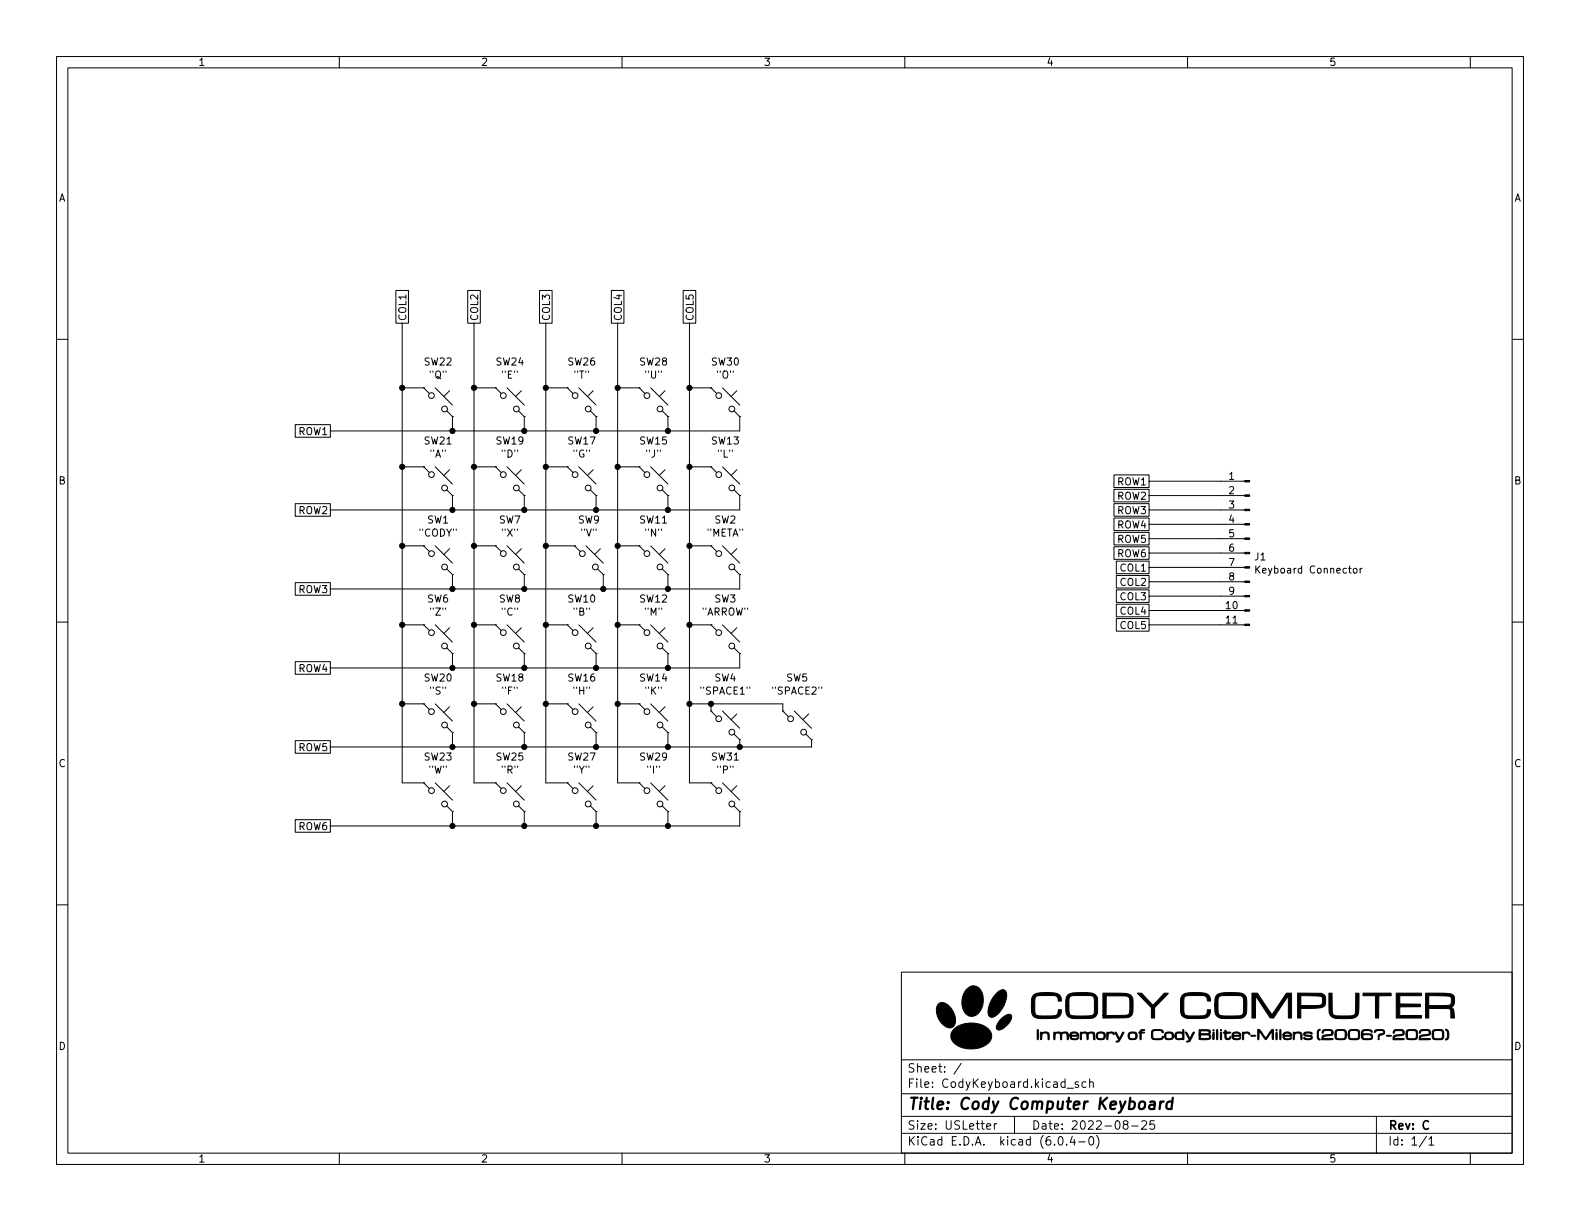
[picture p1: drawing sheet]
<svg xmlns="http://www.w3.org/2000/svg" width="279mm" height="216mm" viewBox="0 0 279 216" stroke-linecap="round" stroke-linejoin="round" font-family="sans-serif">
<g fill="none" stroke="#000" stroke-width=".18">
<path d="M10 10h259.4v195.9h-259.4zM12 12h255.4v191.9h-255.4zM60 10v2M110 10v2M160 10v2M210 10v2M260 10v2M10 60h2M70 51.4h2.2v5.8h-2.2zM71.1 57.2v81.2h3.8M82.7 51.4h2.2v5.8h-2.2zM83.8 57.2v81.2h3.8"/>
<path d="M95.4 51.4h2.2v5.8h-2.2zM96.5 57.2v81.2h3.8M108.1 51.4h2.2v5.8h-2.2zM109.2 57.2v81.2h3.8M120.8 51.4h2.2v5.8h-2.2zM121.9 57.2v81.2h3.8M267.4 60h2M52.2 75.1h6.2v2.2h-6.2zM71.1 68.6h3.8M74.9 68.6l1 1M74.9 68.6h.1M77 68.6l3 3"/>
<path d="M79 72.6l1 1.1M79.5 69.1l-1 1M80 73.7h.1M80 73.7v2.5M83.8 68.6h3.8M87.6 68.6l1 1M87.6 68.6h.1M89.7 68.6l3 3M91.7 72.6l1 1.1M92.2 69.1l-1 1M92.7 73.7h.1M92.7 73.7v2.5"/>
<path d="M96.5 68.6h3.8M100.3 68.6l1 1M100.3 68.6h.1M102.4 68.6l3 3M104.4 72.6l1 1.1M104.9 69.1l-1 1M105.4 73.7h.1M105.4 73.7v2.5M109.2 68.6h3.8M113 68.6l1 1M113 68.6h.1M115.1 68.6l3 3"/>
<path d="M117.1 72.6l1 1.1M117.6 69.1l-1 1M118.1 73.7h.1M118.1 73.7v2.5M121.9 68.6h3.8M125.7 68.6l1 1M125.7 68.6h.1M127.8 68.6l3 3M129.8 72.6l1 1.1M130.3 69.1l-1 1M130.8 73.7h.1M130.8 73.7v2.5h-72.4"/>
<path d="M52.2 89.1h6.2v2.2h-6.2zM71.1 82.6h3.8M71.1 96.5h3.8M74.9 82.6l1 1M74.9 82.6h.1M74.9 96.5l1 1M74.9 96.5h.1M77 82.6l3 3M77 96.5l3 3.1M79 86.6l1 1M79.5 83.1l-1 1M79.5 97l-1 1"/>
<path d="M80 87.6h.1M80 87.6v2.6M83.8 82.6h3.8M83.8 96.5h3.8M87.6 82.6l1 1M87.6 82.6h.1M87.6 96.5l1 1M87.6 96.5h.1M89.7 82.6l3 3M89.7 96.5l3 3.1M91.7 86.6l1 1M92.2 83.1l-1 1"/>
<path d="M92.2 97l-1 1M92.7 87.6h.1M92.7 87.6v2.6M96.5 82.6h3.8M96.5 96.5h5.1M100.3 82.6l1 1M100.3 82.6h.1M101.6 96.5l1 1M101.6 96.5h.1M102.4 82.6l3 3M103.6 96.5l3.1 3.1M104.4 86.6l1 1"/>
<path d="M104.9 83.1l-1 1M105.4 87.6h.1M105.4 87.6v2.6M106.2 97l-1 1M109.2 82.6h3.8M109.2 96.5h3.8M113 96.5l1 1M113 96.5h.1M113 82.6l1 1M113 82.6h.1M115.1 96.5l3 3.1M115.1 82.6l3 3"/>
<path d="M117.1 86.6l1 1M117.6 97l-1 1M117.6 83.1l-1 1M118.1 87.6h.1M118.1 87.6v2.6M121.9 82.6h3.8M121.9 96.5h3.8M125.7 96.5l1 1M125.7 96.5h.1M125.7 82.6l1 1M125.7 82.6h.1M127.8 96.5l3 3.1"/>
<path d="M127.8 82.6l3 3M129.8 86.6l1 1M130.3 97l-1 1M130.3 83.1l-1 1M130.8 87.6h.1M130.8 87.6v2.6h-72.4M197 84h6.2v2.2h-6.2zM197 86.5h6.2v2.2h-6.2zM197 89.1h6.2v2.2h-6.2zM197 94.1h6.2v2.3h-6.2zM197 91.6h6.2v2.2h-6.2zM197 96.7h6.2v2.2h-6.2z"/>
<path d="M197.4 99.2h5.8v2.2h-5.8zM203.2 97.8h16.9M203.2 95.3h16.9M203.2 92.7h16.9M203.2 90.2h16.9M203.2 87.6h16.9M203.2 85.1h16.9M10 110h2M52.2 117h6.2v2.2h-6.2zM52.2 103h6.2v2.3h-6.2zM71.1 110.5h3.8M74.9 110.5l1 1"/>
<path d="M74.9 110.5h.1M77 110.5l3 3M79 100.6l1 1M79 114.6l1 1M79.5 111l-1 1M80 101.6h.1M80 115.6h.1M80 101.6v2.5M80 115.6v2.5M83.8 110.5h3.8M87.6 110.5l1 1M87.6 110.5h.1"/>
<path d="M89.7 110.5l3 3M91.7 114.6l1 1M91.7 100.6l1 1M92.2 111l-1 1M92.7 115.6h.1M92.7 101.6h.1M92.7 101.6v2.5M92.7 115.6v2.5M96.5 110.5h3.8M100.3 110.5l1 1M100.3 110.5h.1M102.4 110.5l3 3"/>
<path d="M104.4 114.6l1 1M104.9 111l-1 1M105.4 115.6h.1M105.4 115.6v2.5M105.7 100.6l1 1M106.7 101.6h.1M106.7 101.6v2.5M109.2 110.5h3.8M113 110.5l1 1M113 110.5h.1M115.1 110.5l3 3M117.1 100.6l1 1"/>
<path d="M117.1 114.6l1 1M117.6 111l-1 1M118.1 101.6h.1M118.1 115.6h.1M118.1 101.6v2.5M118.1 115.6v2.5M121.9 110.5h3.8M125.7 110.5l1 1M125.7 110.5h.1M127.8 110.5l3 3M129.8 114.6l1 1M129.8 100.6l1 1"/>
<path d="M130.3 111l-1 1M130.8 115.6h.1M130.8 101.6h.1M130.8 101.6v2.5h-72.4M130.8 115.6v2.5h-72.4M197.4 106.8h5.8v2.3h-5.8zM197.4 109.4h5.8v2.2h-5.8zM197.4 104.3h5.8v2.2h-5.8zM197.4 101.8h5.8v2.2h-5.8zM203.2 110.5h16.9M203.2 108h16.9M203.2 105.4h16.9"/>
<path d="M203.2 102.9h16.9M203.2 100.3h16.9M222.1 100.1v1.2M222.8 100.1l-.7 .7M239.4 100.6l.2-.1 .3 .1 .1 .5-.1 .2h-.3l-.2-.1zM240.5 100.5v.8M240.9 100.5l-.4 .2M267.4 110h2M52.2 131h6.2v2.2h-6.2zM71.1 124.5h3.8M74.9 138.4l1 1M74.9 138.4h.1"/>
<path d="M74.9 124.5l1 1M74.9 124.5h.1M77 138.4l3 3.1M77 124.5l3 3M79 128.5l1 1M79.5 138.9l-1 1.1M79.5 125l-1 1M80 129.5h.1M80 129.5v2.6M83.8 124.5h3.8M87.6 124.5l1 1M87.6 124.5h.1"/>
<path d="M87.6 138.4l1 1M87.6 138.4h.1M89.7 124.5l3 3M89.7 138.4l3 3.1M91.7 128.5l1 1M92.2 125l-1 1M92.2 138.9l-1 1.1M92.7 129.5h.1M92.7 129.5v2.6M96.5 124.5h3.8M100.3 124.5l1 1M100.3 124.5h.1"/>
<path d="M100.3 138.4l1 1M100.3 138.4h.1M102.4 124.5l3 3M102.4 138.4l3 3.1M104.4 128.5l1 1M104.9 125l-1 1M104.9 138.9l-1 1.1M105.4 129.5h.1M105.4 129.5v2.6M109.2 124.5h3.8M113 124.5l1 1M113 124.5h.1"/>
<path d="M113 138.4l1 1M113 138.4h.1M115.1 124.5l3 3M115.1 138.4l3 3.1M117.1 128.5l1 1M117.6 138.9l-1 1.1M117.6 125l-1 1M118.1 129.5h.1M118.1 129.5v2.6M121.9 124.5h16.5v1.2M125.7 125.7l1 1M125.7 125.7h.1"/>
<path d="M125.7 138.4l1 1M125.7 138.4h.1M125.7 124.5v1.2M127.8 125.7l3 3.1M127.8 138.4l3 3.1M129.8 129.8l1 1M130.3 138.9l-1 1.1M130.3 126.2l-1 1.1M130.8 130.8h.1M130.8 130.8v1.3M138.4 125.7l1 1M138.4 125.7h.1"/>
<path d="M140.5 125.7l3 3.1M142.5 129.8l1 1M143 126.2l-1 1.1M143.5 130.8h.1M143.5 130.8v1.3h-85.1M10 160h2M52.2 144.9h6.2v2.3h-6.2zM79 142.5l1 1M80 143.5h.1M80 143.5v2.6M91.7 142.5l1 1M92.7 143.5h.1"/>
<path d="M92.7 143.5v2.6M104.4 142.5l1 1M105.4 143.5h.1M105.4 143.5v2.6M117.1 142.5l1 1M118.1 143.5h.1M118.1 143.5v2.6M129.8 142.5l1 1M130.8 143.5h.1M130.8 143.5v2.6h-72.4M267.4 160h2M159.4 171.9h108v32h-108z"/>
<path d="M159.4 197.4h108M159.4 193.4h108M159.4 187.4h108M170 188l-1.3 1.9M174.5 199.2l.7-.2-.1-.3h-.4l-.2 .2v.7h.6M175.8 198.7v1M176.3 198.7h-.3l-.2 .3M179.4 197.4v3M188.7 192.4h1.1M190.7 191.4l-.4-.1-.2 .2 .1 .2 .5 .2v.3h-.6M192 191.4l-.4-.1-.3 .3v.4l.2 .2h.5M192.7 191.4l.2-.1 .4 .1v.9"/>
<path d="M192.7 190.8v1.5M198.9 198.8l-.3-.3 .1-.2 .2-.1h.4l.2 .3-.1 .2-.6 .2-.2 .2 .1 .4 .2 .2 .4-.1 .2-.2-.1-.4-.2-.2M200.1 199.1h1.2M201.9 198.3l.6-.1 .2 .1 .1 .3-1 1.1h1M204.1 198.2h-.7l-.1 .7 .2-.2 .5 .1 .2 .2-.1 .5-.2 .2-.6-.2M243.4 197.4v6.5M60 203.9v2M110 203.9v2M159.4 200.4h108M160 203.9v2M187.3 201h.2a.81 .81 0 0 1 .6 .6 .81 .81 0 0 1-.3 .8l-.2 .1a.81 .81 0 0 1-.6-.6 .81 .81 0 0 1 .3-.9zM188.6 202.3v.2"/>
<path d="M189.6 200.9l-.3 1.1h.9M190 201.5v1M190.8 201.9h1.1M192.8 201h.1a.81 .81 0 0 1 .6 .6 .81 .81 0 0 1-.3 .8l-.2 .1a.81 .81 0 0 1-.5-.6 .81 .81 0 0 1 .3-.9zM193.9 200.8a1.72 1.72 0 0 1 0 2.2M210 203.9v2M252.3 200.9l-1.3 1.9M252.7 201.4l.4-.4v1.5M252.7 202.5h.8M260 203.9v2"/>
<circle cx="76.3" cy="70" r=".51"/>
<circle cx="78.6" cy="72.3" r=".51"/>
<circle cx="89" cy="70" r=".51"/>
<circle cx="91.3" cy="72.3" r=".51"/>
<circle cx="101.7" cy="70" r=".51"/>
<circle cx="104" cy="72.3" r=".51"/>
<circle cx="114.4" cy="70" r=".51"/>
<circle cx="116.7" cy="72.3" r=".51"/>
<circle cx="127.1" cy="70" r=".51"/>
<circle cx="129.4" cy="72.3" r=".51"/>
<circle cx="76.3" cy="97.9" r=".51"/>
<circle cx="76.3" cy="83.9" r=".51"/>
<circle cx="78.6" cy="86.3" r=".51"/>
<circle cx="89" cy="83.9" r=".51"/>
<circle cx="89" cy="97.9" r=".51"/>
<circle cx="91.3" cy="86.3" r=".51"/>
<circle cx="101.7" cy="83.9" r=".51"/>
<circle cx="103" cy="97.9" r=".51"/>
<circle cx="104" cy="86.3" r=".51"/>
<circle cx="114.4" cy="97.9" r=".51"/>
<circle cx="114.4" cy="83.9" r=".51"/>
<circle cx="116.7" cy="86.3" r=".51"/>
<circle cx="127.1" cy="83.9" r=".51"/>
<circle cx="127.1" cy="97.9" r=".51"/>
<circle cx="129.4" cy="86.3" r=".51"/>
<circle cx="76.3" cy="111.9" r=".51"/>
<circle cx="78.6" cy="100.3" r=".51"/>
<circle cx="78.6" cy="114.2" r=".51"/>
<circle cx="89" cy="111.9" r=".51"/>
<circle cx="91.3" cy="114.2" r=".51"/>
<circle cx="91.3" cy="100.3" r=".51"/>
<circle cx="101.7" cy="111.9" r=".51"/>
<circle cx="104" cy="114.2" r=".51"/>
<circle cx="105.3" cy="100.3" r=".51"/>
<circle cx="114.4" cy="111.9" r=".51"/>
<circle cx="116.7" cy="114.2" r=".51"/>
<circle cx="116.7" cy="100.3" r=".51"/>
<circle cx="127.1" cy="111.9" r=".51"/>
<circle cx="129.4" cy="114.2" r=".51"/>
<circle cx="129.4" cy="100.3" r=".51"/>
<circle cx="76.3" cy="125.8" r=".51"/>
<circle cx="76.3" cy="139.8" r=".51"/>
<circle cx="78.6" cy="128.2" r=".51"/>
<circle cx="89" cy="125.8" r=".51"/>
<circle cx="89" cy="139.8" r=".51"/>
<circle cx="91.3" cy="128.2" r=".51"/>
<circle cx="101.7" cy="125.8" r=".51"/>
<circle cx="101.7" cy="139.8" r=".51"/>
<circle cx="104" cy="128.2" r=".51"/>
<circle cx="114.4" cy="125.8" r=".51"/>
<circle cx="114.4" cy="139.8" r=".51"/>
<circle cx="116.7" cy="128.2" r=".51"/>
<circle cx="127.1" cy="127.1" r=".51"/>
<circle cx="127.1" cy="139.8" r=".51"/>
<circle cx="129.4" cy="129.5" r=".51"/>
<circle cx="139.8" cy="127.1" r=".51"/>
<circle cx="142.1" cy="129.5" r=".51"/>
<circle cx="78.6" cy="142.2" r=".51"/>
<circle cx="91.3" cy="142.2" r=".51"/>
<circle cx="104" cy="142.2" r=".51"/>
<circle cx="116.7" cy="142.2" r=".51"/>
<circle cx="129.4" cy="142.2" r=".51"/>
</g>
<path d="M203.4 194.9l.2-.1 .6 .1-.1 1.2M204.2 195.2l-.7 .1a.4 .4 0 0 0-.3 .4 .4 .4 0 0 0 .2 .4l.7-.1M205.2 194.8l-.1 1.3M205.8 194.8l-.4 .1-.2 .3M207.3 194.9a.66 .66 0 0 0-1 .3l-.1 .5 .2 .3 .2 .1 .6-.1M207.4 194.1l-.3 2" fill="none" stroke="#000" stroke-width=".4"/>
<g fill="#000" stroke="#000" stroke-width=".18">
<path d="M220.1 97.7h.9v.2h-.9zM220.1 95.1h.9v.3h-.9zM220.1 92.6h.9v.2h-.9zM220.1 90h.9v.3h-.9zM220.1 87.5h.9v.3h-.9zM220.1 85h.9v.2h-.9zM220.1 110.4h.9v.2h-.9zM220.1 107.8h.9v.3h-.9zM220.1 105.3h.9v.2h-.9zM220.1 102.7h.9v.3h-.9zM220.1 100.2h.9v.3h-.9zM165.9 177.5a1.31 1.31 0 0 1 1.9 .3 3.2 3.2 0 0 1 .9 3.6 1.42 1.42 0 0 1-2.2-.4 2.92 2.92 0 0 1-.6-3.5z"/>
<path d="M171.1 174.8a1.54 1.54 0 0 1 2.6 .8 3.2 3.2 0 0 1-1.6 4.1 1.88 1.88 0 0 1-2-2 3.5 3.5 0 0 1 1-2.9zM176.3 175.6a1.24 1.24 0 0 1 1.4-.5 2.57 2.57 0 0 1-.2 2.8l-1.1 1.4a1.21 1.21 0 0 1-1.4 .5l-.1-.2a4.2 4.2 0 0 1 1.4-4zM177.1 180.1l.9-.7a.52 .52 0 0 1 .9 .3 2.98 2.98 0 0 1-2.4 2.4 .69 .69 0 0 1-.1-1.1zM182.8 175.9a6.2 6.2 0 0 1 3.9-.3 1.18 1.18 0 0 1 1 1.4h-.6a.9 .9 0 0 0-1.2-1h-1.7a.86 .86 0 0 0-.9 .1 .86 .86 0 0 0-.3 .9v.3a3.1 3.1 0 0 0 .3 2.2l1.7 .1a2.53 2.53 0 0 0 2-.2l.1-.9h.6a1.31 1.31 0 0 1-1.6 1.6h-.7a4.7 4.7 0 0 1-2.6-.3 3.7 3.7 0 0 1-.4-2.8v-.5zM188.8 175.9a2.82 2.82 0 0 1 2.1-.4h1.3a1.66 1.66 0 0 1 1.8 .9l.1 2.2a1.32 1.32 0 0 1-1.6 1.5h-2.7a1.33 1.33 0 0 1-1.3-1.6v-.7h.5v.8a.81 .81 0 0 0 1 1h2.3a.92 .92 0 0 0 1-.1 .92 .92 0 0 0 .2-1v-.4a2.44 2.44 0 0 0-.3-2l-2.4-.1a1.68 1.68 0 0 0-1.6 .3l-.2 .4v1.1h-.5a2.13 2.13 0 0 1 .3-1.9zM195 175.6h2.6a4.3 4.3 0 0 1 2.3 .3 1.61 1.61 0 0 1 .5 1.7 2.62 2.62 0 0 1-.4 2.1 2.05 2.05 0 0 1-1.8 .3h-3.2v-.4l4.3-.1a.72 .72 0 0 0 .5-1v-1.5a.9 .9 0 0 0-1.2-.9h-3v3.5h-.6zM201.1 175.6h.8l2 2.1 2-2.1 .7 .1-2.4 2.5v1.8h-.6v-1.8zM209.1 176a4 4 0 0 1 2.8-.5h.5a1.36 1.36 0 0 1 1.7 1.5h-.6a.94 .94 0 0 0-1.3-1h-.8a2.64 2.64 0 0 0-1.9 .3l-.1 .5v2.2a.81 .81 0 0 0 1.1 .6h.9a2.53 2.53 0 0 0 1.9-.2l.2-.9h.6a1.34 1.34 0 0 1-1.7 1.6h-.8a3.6 3.6 0 0 1-2.5-.4 5.9 5.9 0 0 1-.3-3.3zM215.1 176a4.2 4.2 0 0 1 3-.5 2.35 2.35 0 0 1 2.1 .6 7.1 7.1 0 0 1 .1 3.3l-.2 .3a3.4 3.4 0 0 1-2.3 .4h-.5a2.14 2.14 0 0 1-2.4-.9l-.1-1.5h.6a2.35 2.35 0 0 0 .3 1.8 11.4 11.4 0 0 0 3.9 0 1.76 1.76 0 0 0 .3-1.6v-1.1a.69 .69 0 0 0-.9-.8h-1.3a2.83 2.83 0 0 0-2.1 .3l-.2 .4v1h-.6l.1-1.2zM221.4 175.6h.9l1.6 2.3a2.98 2.98 0 0 0 1.1 1.5l2.5-3.8h.9v4.4h-.6v-3.8l-2.6 3.8h-.6l-2.6-3.9v3.9h-.6zM229.5 175.6h4.2l.4 .3a1.92 1.92 0 0 1 0 2.1 7 7 0 0 1-3 .3h-1.1v1.7h-.5v-2.2h3.2a.81 .81 0 0 0 1.2-.8 .57 .57 0 0 0-.1-.7 .57 .57 0 0 0-.6-.2l-3.2-.1v1.8h-.5zM235 175.6h.6v1.7a3.5 3.5 0 0 0 .2 2.1l.1 .1a7.6 7.6 0 0 0 3.6 0l.2-.6v-3.3h.6v1.7a4.1 4.1 0 0 1-.3 2.3 3.7 3.7 0 0 1-2.8 .5 2.2 2.2 0 0 1-2-.6l-.2-.7z"/>
<path d="M241 175.6h5v.5h-2.2v3.9h-.6v-3.9h-2.2zM246.9 175.6h4.5v.5h-3.9v1.4l3.7 .1v.4h-3.7v1.6h3.9v.4h-4.5zM252.1 175.6h1.8a5.9 5.9 0 0 1 3.1 .4 1.77 1.77 0 0 1-.2 2l-.2 .1 .5 .5 .1 1.4h-.6l-.1-1.3-.2-.4h-3.6v1.7h-.6v-2.2h3.8a.65 .65 0 0 0 .7-.2 .65 .65 0 0 0 .1-.7 .6 .6 0 0 0-.2-.6 .6 .6 0 0 0-.6-.2l-3.2-.1v1.8h-.6zM168.7 181.9a4.9 4.9 0 0 1 6.1 .1 1.7 1.7 0 0 1-.5 2.8 4.8 4.8 0 0 1-5.8-.7 1.62 1.62 0 0 1 .2-2.2zM183.5 182.1v-.1a1.46 1.46 0 0 1 .1 1.3v.5h-.1zM184 182.5l.2 .1a1.11 1.11 0 0 1 1.3 .2v1h-.2v-.3a.58 .58 0 0 0-.4-.8 .58 .58 0 0 0-.7 .6l-.1 .5a1.11 1.11 0 0 1-.1-1.1zM186.4 182.5l.2 .1a1.31 1.31 0 0 1 1.2 0 .69 .69 0 0 1 .8-.1 .69 .69 0 0 1 .3 .8v.5h-.2v-.4a.54 .54 0 0 0-.3-.7h-.2a.37 .37 0 0 0-.4 .4l-.1 .7h-.2v-.4a.57 .57 0 0 0-.2-.7 .52 .52 0 0 0-.6 .1 .52 .52 0 0 0-.1 .6l-.1 .4h-.1zM189.4 182.6a.86 .86 0 0 1 1.4 .6h-1.4a.33 .33 0 0 0 .4 .5h.5l.4-.2a.38 .38 0 0 1-.2 .3 .38 .38 0 0 1-.4 0 .68 .68 0 0 1-.7-.1 .68 .68 0 0 1-.2-.7h1.3a.6 .6 0 0 0-.5-.3 .6 .6 0 0 0-.6 .3h-.2zM191.1 182.5l.2 .1a1.09 1.09 0 0 1 1.1 0 .71 .71 0 0 1 .9-.1 .71 .71 0 0 1 .3 .8v.6l-.2-.1a1.2 1.2 0 0 0-.3-1.1 .49 .49 0 0 0-.6 .1 .49 .49 0 0 0-.1 .5l-.1 .6-.1-.6a.5 .5 0 0 0-.5-.6 .5 .5 0 0 0-.5 .6v.5h-.1zM194 182.6a.85 .85 0 0 1 1-.1 .85 .85 0 0 1 .5 .8 .87 .87 0 0 1-1.4 .5l-.2-.4v-.2h.2a.62 .62 0 0 0 .4 .5 .62 .62 0 0 0 .7-.2 .59 .59 0 0 0-.4-.9 .59 .59 0 0 0-.7 .6h-.2zM195.8 182.5l.1 .1a.71 .71 0 0 1 1.2 .3h-.1a.54 .54 0 0 0-.7-.2 .54 .54 0 0 0-.4 .6v.5h-.1zM197.2 182.5l.3 .2 .5 .9 .5-1 .3-.1-.6 1.2a.52 .52 0 0 1-.8 .5l.4-.3z"/>
<path d="M199.6 182.7l.1-.1a.84 .84 0 0 1 1-.1 .84 .84 0 0 1 .4 .9 .94 .94 0 0 1-1.6 0v-.2h.2v.2a.59 .59 0 0 0 .7 .3 .59 .59 0 0 0 .4-.5v-.3a.63 .63 0 0 0-1.1 .2v.1h-.2zM201.6 182.2l.4-.2 .4 .1v.1h-.4l-.2 .2 .6 .2-.6 .1v1.1h-.2v-.2a.84 .84 0 0 0-.1-.9l-.1-.1 .2-.1zM203.7 182.2a2.26 2.26 0 0 1 2 .1v.3h-.1a.8 .8 0 0 0-1-.4l-.6 .1a1.46 1.46 0 0 0 0 1.3 1.51 1.51 0 0 0 1.5-.2l.1-.2a.42 .42 0 0 1 0 .5 .42 .42 0 0 1-.5 .1h-.7a.65 .65 0 0 1-.7-.1 .65 .65 0 0 1-.1-.8zM206 182.7l.2-.1a.84 .84 0 0 1 .9-.1 .84 .84 0 0 1 .4 .9 .94 .94 0 0 1-1.5 0l-.1-.4h.3a.53 .53 0 0 0 .1 .6 .53 .53 0 0 0 .6 .1 .53 .53 0 0 0 .3-.7 .53 .53 0 0 0-.7-.3l-.3 .1v.2h-.3zM208 182.6l.6-.1 .5 .1 .1-.5h.1v1.7v.1l-.2-.2a1.29 1.29 0 0 1-1.2-.1l-.2-.4h.3a.61 .61 0 0 0 1 .4 .57 .57 0 0 0 0-.7 .57 .57 0 0 0-.6-.2l-.4 .2v.3h-.3zM209.6 182.5l.3 .1 .5 1.1 .5-1.1 .3-.1-.5 1.2a.57 .57 0 0 1-.9 .5l.5-.3zM212 182.1h1.3a.52 .52 0 0 1 .7 .1 .52 .52 0 0 1-.1 .7 .51 .51 0 0 1 .2 .6 .51 .51 0 0 1-.5 .3h-1.5l-.1-.8h.3v.6h1.3a.29 .29 0 0 0 .3-.3 .29 .29 0 0 0-.3-.3h-1.6v-.2h1.5a.26 .26 0 0 0 .3-.2 .26 .26 0 0 0-.1-.2l-1.4-.1v.5h-.3zM214.5 182.1h.2v.1l-.2 .1zM214.5 182.5h.2v.2l-.1 1.1a1.38 1.38 0 0 1-.1-1.2zM215.2 182.1h.1v.2v1.4l-.1 .2-.1-.3zM215.8 182.5h.2v.3a1.18 1.18 0 0 1-.1 1.1l-.1-.3zM215.8 182.1h.2v.2l-.2-.1z"/>
<path d="M216.6 182.2h.2v.3l.9 .1-.9 .1v.9h.6l.2-.4a.52 .52 0 0 1-.5 .6 .52 .52 0 0 1-.5-.6v-.5l-.3-.1 .3-.1zM218 182.6a.83 .83 0 0 1 .9-.1 .83 .83 0 0 1 .5 .7h-1.3v.2a.85 .85 0 0 0 1.3 .1 .97 .97 0 0 1-1.4 .1l-.1-.7h.2a.96 .96 0 0 0 1.1 .1 .63 .63 0 0 0-1.1-.1h-.2zM219.7 182.5l.2 .2a.64 .64 0 0 1 1.1 .2 .56 .56 0 0 0-.7-.2 .56 .56 0 0 0-.4 .7v.4h-.1zM221.2 183.1a.75 .75 0 0 1 .8 .1 .75 .75 0 0 1-.8-.1zM222.4 182h.2a1.63 1.63 0 0 1 .9 1.1l.3 .5 .4-.6a1.26 1.26 0 0 1 .8-.9h.2l-.1 1.7-.1-.1-.1-1.4-1.1 1.6-1.1-1.6-.2 1.6-.1-.3zM225.7 182.5h.1v.3a1.18 1.18 0 0 1-.1 1.1l-.1-.3zM225.7 182.1h.1v.2l-.2-.1zM226.4 182.1v-.1a1.45 1.45 0 0 1 .1 1.3v.5h-.1zM227 182.7a.78 .78 0 0 1 .9-.2 .78 .78 0 0 1 .5 .7l-1.3 .1a.55 .55 0 0 0 .9 .3l.3-.1 .1 .1a1.01 1.01 0 0 1-1.5-.1v-.5l.5 .1 .8-.1a.61 .61 0 0 0-1.1 0h-.2zM228.7 182.5l.2 .1a.79 .79 0 0 1 .9-.1 .79 .79 0 0 1 .5 .8l-.1 .5-.2-.3a.59 .59 0 0 0-.4-.8 .59 .59 0 0 0-.7 .7l-.1 .4h-.1zM230.7 182.6l.9-.1 .4 .2-.1 .2a.97 .97 0 0 0-1.1-.1l.2 .2 .7 .1a.37 .37 0 0 1 .4 .4 .37 .37 0 0 1-.4 .3h-.9l-.2-.1v-.2a.97 .97 0 0 0 1.2-.1l-.2-.1-.9-.1-.2-.3zM233 182.2l.4-.2 .1 .1-.1 .1a1.21 1.21 0 0 0 .1 1.6 .43 .43 0 0 1-.5-.1 .43 .43 0 0 1-.1-.5z"/>
<path d="M233.9 182.2l.7-.2a.8 .8 0 0 1 1.2 .6 .53 .53 0 0 1-.8 .5l-.8 .2-.2 .3h1.6l.1 .2-2 .1a.73 .73 0 0 1 .2-.8 .73 .73 0 0 1 .8-.1l.5-.1a.33 .33 0 0 0 .3-.3 .33 .33 0 0 0-.3-.4h-.4a.67 .67 0 0 0-.9 .5l-.1-.2zM236.2 182.2l.3-.1 .6-.1a.72 .72 0 0 1 .8 .2 .72 .72 0 0 1 .2 .7 .68 .68 0 0 1-.1 .8 .68 .68 0 0 1-.7 .1h-.3a.69 .69 0 0 1-.8-.1 .69 .69 0 0 1-.1-.8h.2v.3a.53 .53 0 0 0 .8 .5 .57 .57 0 0 0 .6-.1 .57 .57 0 0 0 .2-.7 .57 .57 0 0 0-.2-.6 .57 .57 0 0 0-.6-.1l-.7 .1-.1 .6h-.2zM238.6 182.1l.7-.1a.95 .95 0 0 1 1.1 .3v.2a1.2 1.2 0 0 1-.2 1.3h-1.5l-.3-.4v-.5h.2l.1 .6a1.57 1.57 0 0 0 1.4 .1l.1-.1a1.36 1.36 0 0 0-.1-1.2l-.4-.1a.67 .67 0 0 0-.8 0 .67 .67 0 0 0-.3 .7h-.2zM240.9 182.3a1.74 1.74 0 0 1 1.7 0v.2a1.36 1.36 0 0 0-1.6-.1v.4h1a.54 .54 0 0 1 .7 .5 .54 .54 0 0 1-.7 .5 1.01 1.01 0 0 1-1.2-.2v-.3h.2l.2 .3a1.55 1.55 0 0 0 1.3-.1v-.3a1.34 1.34 0 0 0-1.5-.1v.2h-.2zM243.7 183.6l.2 .1v.1h-.2zM243.1 182.2l.5-.1a.91 .91 0 0 1 1.3 .4 .69 .69 0 0 1-.8 .5l-.2 .4h-.2a.62 .62 0 0 1 .8-.7l.1-.3a1.26 1.26 0 0 0-1.5 .2l-.1-.1zM245.2 183.1a.75 .75 0 0 1 .8 .1 .75 .75 0 0 1-.8-.1zM246.5 182.2l.7-.2a.87 .87 0 0 1 1.1 .4 .55 .55 0 0 1-.1 .6 .55 .55 0 0 1-.6 .1l-.9 .2a.18 .18 0 0 0-.1 .2 .18 .18 0 0 0 .1 .1h1.5l.1 .2-2 .1 .2-.8 1.3-.2a.33 .33 0 0 0 .3-.4 .33 .33 0 0 0-.4-.3h-.6a.54 .54 0 0 0-.7 .5v-.2zM248.7 182.3l.3-.2a1.7 1.7 0 0 1 1.6 .1l.1 .3a1.2 1.2 0 0 1-.3 1.3h-.3a1.54 1.54 0 0 1-1.4-.2l-.1-.7h.3v.6a1.68 1.68 0 0 0 1.5 0l.1-.5a.57 .57 0 0 0-.1-.6 .57 .57 0 0 0-.7-.2l-.7 .1-.1 .6h-.3zM251.2 182.2l.7-.2a.83 .83 0 0 1 1 .4v.5l-.3 .2a1.68 1.68 0 0 0-1.4 .4l.1 .1h1.5l.1 .2-1.9 .1a.73 .73 0 0 1 .2-.8 .73 .73 0 0 1 .7-.1l.5-.1a.33 .33 0 0 0 .3-.3 .33 .33 0 0 0-.3-.4h-.4a.65 .65 0 0 0-.9 .5l-.1-.2zM253.4 182.2l.5-.1a1.33 1.33 0 0 1 1.3 .2l.1 .5a.76 .76 0 0 1-.1 .9 .76 .76 0 0 1-.9 .1h-.3a.62 .62 0 0 1-.7-.2 .62 .62 0 0 1 0-.6v-.2h.2a.61 .61 0 0 0 .1 .8 .61 .61 0 0 0 .7 .1 .57 .57 0 0 0 .7-.1 .57 .57 0 0 0 .1-.7 .56 .56 0 0 0-.1-.6 .56 .56 0 0 0-.7-.1l-.7 .1-.1 .5h-.2zM255.6 182h.1a1.2 1.2 0 0 1 .4 1.7l-.2 .2-.3-.1a1.3 1.3 0 0 0 0-1.8z"/>
<circle cx="71.1" cy="68.6" r=".46"/>
<circle cx="80" cy="76.2" r=".46"/>
<circle cx="83.8" cy="68.6" r=".46"/>
<circle cx="92.7" cy="76.2" r=".46"/>
<circle cx="96.5" cy="68.6" r=".46"/>
<circle cx="105.4" cy="76.2" r=".46"/>
<circle cx="109.2" cy="68.6" r=".46"/>
<circle cx="118.1" cy="76.2" r=".46"/>
<circle cx="121.9" cy="68.6" r=".46"/>
<circle cx="71.1" cy="96.5" r=".46"/>
<circle cx="71.1" cy="82.6" r=".46"/>
<circle cx="80" cy="90.2" r=".46"/>
<circle cx="83.8" cy="96.5" r=".46"/>
<circle cx="83.8" cy="82.6" r=".46"/>
<circle cx="92.7" cy="90.2" r=".46"/>
<circle cx="96.5" cy="96.5" r=".46"/>
<circle cx="96.5" cy="82.6" r=".46"/>
<circle cx="105.4" cy="90.2" r=".46"/>
<circle cx="109.2" cy="82.6" r=".46"/>
<circle cx="109.2" cy="96.5" r=".46"/>
<circle cx="118.1" cy="90.2" r=".46"/>
<circle cx="121.9" cy="82.6" r=".46"/>
<circle cx="121.9" cy="96.5" r=".46"/>
<circle cx="71.1" cy="110.5" r=".46"/>
<circle cx="80" cy="104.1" r=".46"/>
<circle cx="80" cy="118.1" r=".46"/>
<circle cx="83.8" cy="110.5" r=".46"/>
<circle cx="92.7" cy="104.1" r=".46"/>
<circle cx="92.7" cy="118.1" r=".46"/>
<circle cx="96.5" cy="110.5" r=".46"/>
<circle cx="105.4" cy="118.1" r=".46"/>
<circle cx="106.7" cy="104.1" r=".46"/>
<circle cx="109.2" cy="110.5" r=".46"/>
<circle cx="118.1" cy="118.1" r=".46"/>
<circle cx="118.1" cy="104.1" r=".46"/>
<circle cx="121.9" cy="110.5" r=".46"/>
<circle cx="71.1" cy="124.5" r=".46"/>
<circle cx="80" cy="132.1" r=".46"/>
<circle cx="83.8" cy="124.5" r=".46"/>
<circle cx="92.7" cy="132.1" r=".46"/>
<circle cx="96.5" cy="124.5" r=".46"/>
<circle cx="105.4" cy="132.1" r=".46"/>
<circle cx="109.2" cy="124.5" r=".46"/>
<circle cx="118.1" cy="132.1" r=".46"/>
<circle cx="121.9" cy="124.5" r=".46"/>
<circle cx="125.7" cy="124.5" r=".46"/>
<circle cx="130.8" cy="132.1" r=".46"/>
<circle cx="80" cy="146.1" r=".46"/>
<circle cx="92.7" cy="146.1" r=".46"/>
<circle cx="105.4" cy="146.1" r=".46"/>
<circle cx="118.1" cy="146.1" r=".46"/>
</g>
<text font-size="2.8" x="160.4" y="196.2">Title: Cody Computer Keyboard</text>
<g font-size="2.1">
<text x="160.4" y="189.7">Sheet: /</text>
<text x="160.4" y="192.4">File: CodyKeyboard.kicad_sch</text>
<text x="160.4" y="202.5">KiCad E.D.A. kicad (6.0.4-0)</text>
<text x="160.4" y="199.7">Size: USLetter</text>
<text x="182.4" y="199.7">Date: 2022-08-25</text>
<text x="245.4" y="199.7">Rev: C</text>
<text x="245.4" y="202.5">Id: 1/1</text>
</g>
<g font-size="1.8">
<text x="35" y="11.6">1</text>
<text x="85" y="11.6">2</text>
<text x="135" y="11.6">3</text>
<text x="185" y="11.6">4</text>
<text x="235" y="11.6">5</text>
<text x="10.3" y="35.6">A</text>
<text x="267.7" y="35.6">A</text>
<text x="71.8" y="56.8" transform="rotate(-90 71.8 56.8)">COL1</text>
<text x="84.5" y="56.8" transform="rotate(-90 84.5 56.8)">COL2</text>
<text x="97.2" y="56.8" transform="rotate(-90 97.2 56.8)">COL3</text>
<text x="109.9" y="56.8" transform="rotate(-90 109.9 56.8)">COL4</text>
<text x="122.6" y="56.8" transform="rotate(-90 122.6 56.8)">COL5</text>
<text x="75.1" y="64.6">SW22</text>
<text x="87.8" y="64.6">SW24</text>
<text x="100.5" y="64.6">SW26</text>
<text x="113.2" y="64.6">SW28</text>
<text x="125.9" y="64.6">SW30</text>
<text x="75.9" y="66.9">&quot;Q&quot;</text>
<text x="88.7" y="66.9">&quot;E&quot;</text>
<text x="101.5" y="66.9">&quot;T&quot;</text>
<text x="114.1" y="66.9">&quot;U&quot;</text>
<text x="126.7" y="66.9">&quot;O&quot;</text>
<text x="52.8" y="76.9">ROW1</text>
<text x="75.1" y="78.6">SW21</text>
<text x="76" y="80.9">&quot;A&quot;</text>
<text x="87.8" y="78.6">SW19</text>
<text x="88.7" y="80.9">&quot;D&quot;</text>
<text x="100.5" y="78.6">SW17</text>
<text x="101.3" y="80.9">&quot;G&quot;</text>
<text x="113.2" y="78.6">SW15</text>
<text x="114.2" y="80.9">&quot;J&quot;</text>
<text x="125.9" y="78.6">SW13</text>
<text x="126.9" y="80.9">&quot;L&quot;</text>
<text x="10.3" y="85.7">B</text>
<text x="197.6" y="85.8">ROW1</text>
<text x="197.6" y="88.4">ROW2</text>
<text x="217.3" y="84.8">1</text>
<text x="217.3" y="87.4">2</text>
<text x="217.3" y="89.9">3</text>
<text x="267.7" y="85.7">B</text>
<text x="52.8" y="90.9">ROW2</text>
<text x="74.1" y="94.9">&quot;CODY&quot;</text>
<text x="75.6" y="92.6">SW1</text>
<text x="88.3" y="92.6">SW7</text>
<text x="88.7" y="94.9">&quot;X&quot;</text>
<text x="102.2" y="92.6">SW9</text>
<text x="102.7" y="94.9">&quot;V&quot;</text>
<text x="113.2" y="92.6">SW11</text>
<text x="114.1" y="94.9">&quot;N&quot;</text>
<text x="124.9" y="94.9">&quot;META&quot;</text>
<text x="126.4" y="92.6">SW2</text>
<text x="197.6" y="90.9">ROW3</text>
<text x="197.6" y="96">ROW5</text>
<text x="197.6" y="93.4">ROW4</text>
<text x="217.3" y="92.5">4</text>
<text x="217.3" y="95">5</text>
<text x="197.6" y="98.5">ROW6</text>
<text x="198.2" y="101.1">COL1</text>
<text x="217.3" y="97.5">6</text>
<text x="217.3" y="100.1">7</text>
<text x="221.9" y="99.1">J1</text>
<text x="222.6" y="101.4">Keyboard Connector</text>
<text x="52.8" y="104.9">ROW3</text>
<text x="75.6" y="106.5">SW6</text>
<text x="88.3" y="106.5">SW8</text>
<text x="100.5" y="106.5">SW10</text>
<text x="113.2" y="106.5">SW12</text>
<text x="126.4" y="106.5">SW3</text>
<text x="198.2" y="106.1">COL3</text>
<text x="198.2" y="103.6">COL2</text>
<text x="216.8" y="107.7">10</text>
<text x="217.3" y="102.6">8</text>
<text x="217.3" y="105.2">9</text>
<text x="76.1" y="108.8">&quot;Z&quot;</text>
<text x="88.7" y="108.8">&quot;C&quot;</text>
<text x="101.4" y="108.8">&quot;B&quot;</text>
<text x="114" y="108.8">&quot;M&quot;</text>
<text x="124" y="108.8">&quot;ARROW&quot;</text>
<text x="198.2" y="108.7">COL4</text>
<text x="198.2" y="111.2">COL5</text>
<text x="216.8" y="110.2">11</text>
<text x="52.8" y="118.8">ROW4</text>
<text x="75.1" y="120.5">SW20</text>
<text x="76" y="122.8">&quot;S&quot;</text>
<text x="87.8" y="120.5">SW18</text>
<text x="88.8" y="122.8">&quot;F&quot;</text>
<text x="100.5" y="120.5">SW16</text>
<text x="101.4" y="122.8">&quot;H&quot;</text>
<text x="113.2" y="120.5">SW14</text>
<text x="114.1" y="122.8">&quot;K&quot;</text>
<text x="123.9" y="122.8">&quot;SPACE1&quot;</text>
<text x="126.4" y="120.5">SW4</text>
<text x="136.6" y="122.8">&quot;SPACE2&quot;</text>
<text x="139.1" y="120.5">SW5</text>
<text x="10.3" y="135.6">C</text>
<text x="52.8" y="132.8">ROW5</text>
<text x="75.1" y="134.5">SW23</text>
<text x="75.8" y="136.8">&quot;W&quot;</text>
<text x="87.8" y="134.5">SW25</text>
<text x="88.7" y="136.8">&quot;R&quot;</text>
<text x="100.5" y="134.5">SW27</text>
<text x="101.4" y="136.8">&quot;Y&quot;</text>
<text x="113.2" y="134.5">SW29</text>
<text x="114.5" y="136.8">&quot;I&quot;</text>
<text x="125.9" y="134.5">SW31</text>
<text x="126.8" y="136.8">&quot;P&quot;</text>
<text x="267.7" y="135.6">C</text>
<text x="52.8" y="146.8">ROW6</text>
<text x="10.3" y="185.7">D</text>
<text x="267.7" y="185.7">D</text>
<text x="35" y="205.6">1</text>
<text x="85" y="205.6">2</text>
<text x="135" y="205.6">3</text>
<text x="185" y="205.6">4</text>
<text x="235" y="205.6">5</text>
</g>
</svg>
